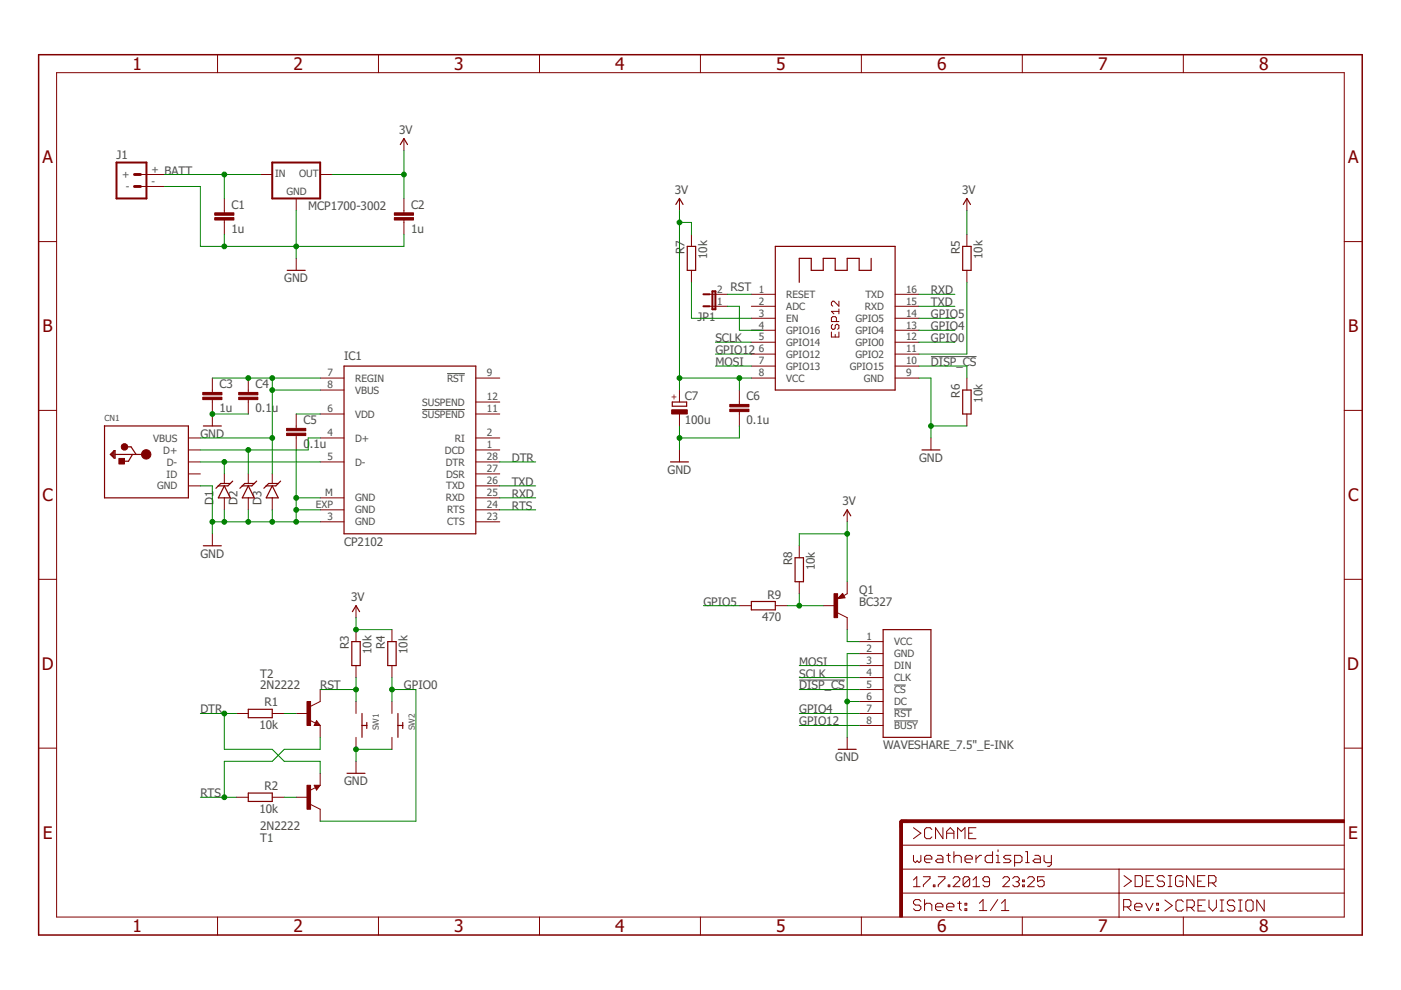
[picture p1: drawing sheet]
<svg xmlns="http://www.w3.org/2000/svg" width="297mm" height="210mm" viewBox="0 0 297 210" stroke-linecap="round" stroke-linejoin="round" font-family="sans-serif">
<path d="M94.8 79.2h3.8M197.4 75.6h9.6M89.5 86.8h9.1M169.5 144.2h9.6M189.6 145.2h2.4M189.6 150.3h3.7M189.6 152.8h5" fill="none" stroke="#505050" stroke-width=".21"/>
<g fill="#800000" stroke="#800000" stroke-width=".21">
<path d="M190.8 174.1h.5v20.3h-.5z"/>
<path d="M191 173.8h94v.6h-94z"/>
<path d="M45.5 46.1h4.1v.6h-4.1z"/>
<path d="M45.5 45.1h4.1v.5h-4.1z"/>
<path d="M83.6 46.1h4.1v.6h-4.1z"/>
<path d="M83.6 45.1h4.1v.5h-4.1z"/>
<path d="M65.1 166.5h.7v5.1h-.7z"/>
<path d="M65.1 148.7h.7v5.1h-.7z"/>
<path d="M25.2 97.2h1.2v1.2h-1.2z"/>
<path d="M43 84.2h4.1v.5h-4.1z"/>
<path d="M43 83.2h4.1v.5h-4.1z"/>
<path d="M50.6 84.2h4.1v.5h-4.1z"/>
<path d="M50.6 83.2h4.1v.5h-4.1z"/>
<path d="M60.8 91.8h4v.6h-4z"/>
<path d="M60.8 90.8h4v.5h-4z"/>
<path d="M154.7 86.8h4.1v.5h-4.1z"/>
<path d="M154.7 85.7h4.1v.6h-4.1z"/>
<path d="M142.4 86.9h3.3v.9h-3.3z"/>
<path d="M176.8 125.9h.8v5.1h-.8z"/>
</g>
<g fill="none" stroke="#800000" stroke-width=".21">
<path d="M12 15.4h273v179h-273zM46.1 11.6v3.8M80.2 11.6v3.8M114.4 11.6v3.8M148.5 11.6v3.8M182.6 11.6v3.8M216.7 11.6v3.8M250.9 11.6v3.8M29.8 37h5.1M29.8 39.5h5.1M55.2 37h2.5M67.9 37h2.5"/>
<path d="M85.6 29.4v2.5M8.2 51.2h3.8M47.6 42.1v3M47.6 46.7v3M62.8 42.1v2.5M62.8 54.8v2.5M85.6 42.1v3M85.6 46.7v3M144.1 42.1v2.5M146.6 49.7v2.5M146.6 57.3v2.6M205 42.1v2.5"/>
<path d="M205 49.7v2.5M205 57.3v2.6M285 51.2h3.8M150.4 62.4h3.8M150.4 64.9h3.8M159.3 62.4h5.1M159.3 64.9h5.1M159.3 67.5h5.1M159.3 70h5.1M159.3 72.6h5.1M159.3 75.1h5.1M159.3 77.6h5.1"/>
<path d="M176.3 70.4v1.1h1.6v-1.1M176.6 68.8l-.3 .2v.6l.3 .2h.2l.3-.2v-.6l.2-.2h.3l.3 .2v.6l-.3 .2M177.1 70.9v.6M177.3 68.2v-.8l-.2-.3h-.5l-.3 .3v.8h1.6M177.9 63.9v1l-1.1-1h-.2l-.3 .2v.5l.3 .3M177.9 65.5v1M177.9 66h-1.6l.5 .5M189.8 62.4h5M189.8 64.9h5M189.8 67.5h5M189.8 70h5M189.8 72.6h5"/>
<path d="M189.8 75.1h5M189.8 77.6h5M8.2 87h3.8M39.9 92.9h2.6M39.9 97.9h2.6M39.9 95.4h2.6M45 80.2v3M45 84.7v5.6M52.6 80.2v3M52.6 84.7v3.1M62.8 87.8v3M62.8 92.4v3"/>
<path d="M67.9 80.2h5M67.9 87.8h5M67.9 82.7h5M67.9 92.9h5M67.9 97.9h5M100.9 80.2h5.1M100.9 87.8h5.1M100.9 92.9h5.1M100.9 97.9h5.1M100.9 85.2h5.1M100.9 95.4h5.1M144.1 82.7v2.5"/>
<path d="M144.1 87.8v2.5M144.1 95.4v2.5M156.8 82.7v3M156.8 87.3v3M159.3 80.2h5.1M189.8 80.2h5M197.4 92.9v2.5M205 80.2v2.5M205 87.8v2.5M285 87h3.8M39.9 100.5h2.6M39.9 103h2.6"/>
<path d="M45 113.2v2.5M47.6 100.5v2M47.6 105.6v2.5M52.6 100.5v2M52.6 105.6v2.5M57.7 100.5v2M57.7 105.6v2.5M67.9 110.6h5M67.9 105.6h5M67.9 108.1h5M100.9 110.6h5.1M100.9 100.5h5.1"/>
<path d="M100.9 103h5.1M100.9 105.6h5.1M100.9 108.1h5.1M169.5 115.7v2.6M179.6 108.1v2.5M8.2 122.8h3.8M75.5 128.4v2.6M75.5 133.5v2.5M83.1 133.5v2.5M156.8 128.4h2.5M164.4 128.4h2.5M169.5 123.3v2.6"/>
<path d="M174.5 128.4h2.6M177.6 129.9l2 1.1v2.5M178.6 125.8l.6 .9-1.6 .2zM179.6 123.3v2.6l-.7 .4M182.2 136h5M182.2 138.6h5M285 122.8h3.8M8.2 158.6h3.8M50.1 151.3h2.5M57.7 151.3h2.6M62.8 151.3h2.5M65.6 152.7l1.3 .6"/>
<path d="M67.1 152.8l.8 1h-1.3zM67.9 146.2v2.5l-2.1 1.1M67.9 153.8v2.5M75.5 141.1v2.6M75.5 148.7v2.6M75.5 156.3v2.6M83.1 141.1v2.6M83.1 148.7v2.6M83.1 156.3v2.6M179.6 156.3v2.6M182.2 153.8h5M182.2 151.3h5"/>
<path d="M182.2 141.1h5M182.2 143.7h5M182.2 146.2h5M182.2 148.7h5M285 158.6h3.8M50.1 169h2.5M57.7 169h2.6M62.8 169h2.5M65.8 170.6l2.1 1v2.5M66.6 166.5h1.3l-.8 1zM66.9 167l-1.3 .6M67.9 164v2.5"/>
<path d="M75.5 161.4v2.6M191.1 179.2h93.9M193.7 175.5l1.5 1.2-1.5 1.1M197.6 175.9l-.4-.4h-.8l-.4 .4v1.5l.4 .4h.8l.4-.4M199.9 175.5v2.3l-1.5-2.3v2.3M200.7 177.8v-1.5l.8-.8 .7 .8v1.5M200.7 176.7h1.5M203 177.8v-2.3l.8 .8 .8-.8v2.3M205.4 176.7h.7M206.9 175.5h-1.5v2.3h1.5M46.1 194.4v3.8M80.2 194.4v3.8"/>
<path d="M114.4 194.4v3.8M148.5 194.4v3.8M182.6 194.4v3.8M191.1 189.4h93.9M191.1 184.3h93.9M193.7 181.4v1.1l.4 .4 .4-.4 .4 .4 .3-.4v-1.1M193.7 186.6l.7-.7v2.1M193.7 188h1.4M195.2 191.1l-.3-.4h-.8l-.4 .4v.4l.4 .4h.8l.3 .4v.4l-.3 .4h-.8l-.4-.4M195.8 185.9h1.4v.3l-1.4 1.4v.4M196 182.1h1.6v-.4l-.4-.3h-.8l-.4 .3v.8l.4 .4h.8M196 190.7v2.4"/>
<path d="M196 191.9l.4-.4h.8l.4 .4v1.2M197.9 187.6h.3v.4h-.3zM198.4 192.3h1.5v-.4l-.4-.4h-.7l-.4 .4v.8l.4 .4h.7M198.8 181.4h.7l.4 .3v1.2h-1.1l-.4-.4 .4-.4h1.1M198.9 185.9h1.4v.3l-1.4 1.4v.4M200.7 181.4h.8M200.7 192.3h1.5v-.4l-.3-.4h-.8l-.4 .4v.8l.4 .4h.8M201 187.6h.4v.4h-.4zM201.1 181v1.5l.4 .4M202.1 186.2l.3-.3h.7l.4 .3v.4l-1.4 1.4h1.4M202.2 181.7l.4-.3h.8l.4 .3v1.2M202.2 180.6v2.3"/>
<path d="M203 191.5h.8M203.4 191.1v1.6l.4 .4M204.6 182.1h1.5v-.4l-.3-.3h-.8l-.4 .3v.8l.4 .4h.8M204.6 191.5h.4v.4h-.4zM204.6 192.7h.4v.4h-.4zM205.6 186.2v1.4l-.3 .4h-.8l-.3-.4M205.6 186.2l-.3-.3h-.8l-.3 .3v1.4M205.6 186.2l-1.4 1.4M206.3 188h1.4M206.3 186.6l.7-.7v2.1M206.9 181.4v1.5M207.6 191.5l.8-.8v2.4"/>
<path d="M207.6 193.1h1.6M208.1 181.4h-.4l-.8 .7M209.8 186.9h-1.1l-.3-.3v-.4l.3-.3h.8l.3 .3v1.4l-.3 .4h-.8l-.3-.4M210.4 180.6v2.3h-1.1l-.4-.4v-.8l.4-.3h1.1M211.2 182.9h.8M211.2 181.4h.4v1.5M211.5 190.7l-1.5 2.4M211.6 180.2v.4M212.3 193.1h1.6M212.3 191.5l.8-.8v2.4M212.6 186.2l.4-.3h.7l.3 .3v.4l-1.4 1.4h1.4M214.3 181.4h-1.1l-.4 .3 .4 .4h.8l.3 .4-.3 .4h-1.2"/>
<path d="M214.7 186.2l.4-.3h.7l.3 .3v.4l-.3 .3M215.1 182.9h1.2l.4-.4v-.8l-.4-.3h-1.2v2.3M215.4 186.9h.4M215.8 186.9l.3 .4v.3l-.3 .4h-.7l-.4-.4M216.7 194.4v3.8M216.8 187.6h.4v.4h-.4zM216.8 186.6h.4v.3h-.4zM217.4 182.9h.8M217.4 180.6h.4v2.3M217.9 186.2l.3-.3h.7l.4 .3v.4l-1.4 1.4h1.4M219.4 181.4h.8l.4 .3v1.2h-1.2l-.4-.4 .4-.4h1.2M221.4 181.4v1.1l.3 .4h1.2"/>
<path d="M221.4 185.9h-1.4v1l.7-.3h.3l.4 .3v.7l-.4 .4h-.7l-.3-.4M222.9 181.4v1.9l-.4 .4h-.4M237.3 184.3v10.2M238.2 192.3h1.2l.4-.4v-.8l-.4-.4h-1.2v2.4M238.3 185.7l1.6 1.1-1.6 1.2M239 192.3l.8 .8M240.6 192.3h1.5v-.4l-.4-.4h-.7l-.4 .4v.8l.4 .4h.7M240.7 185.7h1.1l.4 .3v1.6l-.4 .4h-1.1zM242.9 191.5l.8 1.6 .8-1.6M243 186.8h.8M244.6 185.7h-1.6v2.3h1.6M245.2 192.7h.4v.4h-.4z"/>
<path d="M245.2 191.5h.4v.4h-.4zM246.9 186l-.4-.3h-.8l-.4 .3v.4l.4 .4h.8l.4 .4v.4l-.4 .4h-.8l-.4-.4M247 190.8l1.5 1.2-1.5 1.2M247.7 188h.8M247.7 185.7h.8M248.1 185.7v2.3M250.8 186l-.4-.3h-.8l-.4 .3v1.6l.4 .4h.8l.4-.4v-.8h-.8M250.9 191.2l-.4-.4h-.8l-.4 .4v1.6l.4 .4h.8l.4-.4M250.9 194.4v3.8M251.7 192.4h1.1l.4-.4v-.8l-.4-.4h-1.1v2.4M252.4 192.4l.8 .8M253.1 185.7v2.3l-1.5-2.3v2.3"/>
<path d="M253.9 186.8h.8M254 192h.8M255.5 185.7h-1.6v2.3h1.6M255.5 190.8h-1.5v2.4h1.5M256.2 187.2h1.2l.4-.4v-.8l-.4-.3h-1.2v2.3M256.3 190.8v1.6l.8 .8 .8-.8v-1.6M257 187.2l.8 .8M258.7 190.8h.8M258.7 193.2h.8M259.1 190.8v2.4M261.8 191.2l-.4-.4h-.8l-.4 .4v.4l.4 .4h.8l.4 .4v.4l-.4 .4h-.8l-.4-.4M262.6 190.8h.8"/>
<path d="M262.6 193.2h.8M263 190.8v2.4M264.5 190.8h.8l.4 .4v1.6l-.4 .4h-.8l-.4-.4v-1.6zM268 190.8v2.4l-1.5-2.4v2.4"/>
</g>
<path d="M28.5 39.5h1.3M28.5 37h1.3M192.3 174.1h-1.2v1.3" fill="none" stroke="#800000" stroke-width=".61"/>
<path d="M8.2 11.6h280.6v186.6h-280.6z" fill="none" stroke="#800000" stroke-width=".32"/>
<g fill="none" stroke="#800000" stroke-width=".25">
<path d="M84.9 30.6l.7-1.2 .8 1.2M60.9 57.3h3.8M143.3 43.3l.8-1.2 .7 1.2M145.7 52.2h1.8v5.1h-1.8zM164.4 52.2h25.4v30.5h-25.4zM184.7 54.8v2.5h-2.5v-2.5h-2.6v2.5h-2.5v-2.5h-2.6v2.5h-2.5v-2.5h-2.5v5.1M204.1 52.2h1.8v5.1h-1.8zM204.2 43.3l.8-1.2 .8 1.2M72.9 77.6h28v35.6h-28zM22.1 90.3h17.8v15.3h-17.7v-15.3M23.6 96.4l.4-.5v.9l-.2-.4M24.2 95.5h.2v1.6h-.2l-.8-.7z"/>
<path d="M24.2 95.5v1.4M24.4 96.4h6.6M26.8 94.7h1l1.1 1.7M28.1 96.4l-.9 1.4h-1.1M43.1 90.3h3.8M142.2 97.9h3.8M142.5 85.2h3.1v.9h-3.1zM195.5 95.4h3.8M204.1 82.7h1.8v5.1h-1.8zM43.1 115.7h3.8M47.6 103l1.2 2.6h-2.5zM48.8 102.5h-2l-1 1"/>
<path d="M49.3 102l-1 1h-2M52.6 103l1.3 2.6h-2.5zM53.9 102.5h-2l-1 1M54.4 102l-1 1h-2M57.7 103l1.3 2.6h-2.5zM59 102.5h-2l-1.1 1M59.5 102l-1 1h-2M168.6 118.3h1.7v5h-1.7zM178.9 109.4l.7-1.3 .8 1.3M74.6 136h1.8v5.1h-1.8zM74.7 129.7l.8-1.3 .7 1.3M82.2 136h1.8v5.1h-1.8z"/>
<path d="M159.3 127.5h5.1v1.8h-5.1zM178.6 126.5h-.4l.4-.2 .3 .3-1.1 .2 .8-.8 .4 .6M187.2 133.5h10.2v22.8h-10.2zM52.6 150.4h5.1v1.8h-5.1zM67.1 153.3l.1 .3h-.3l.2-.5 .5 .6h-.7M76.8 151.3v5M76.8 153.8h1M77.8 153.2v1.3M84.4 153.8h1M84.4 151.3v5M85.4 153.2v1.3M177.7 158.9h3.8"/>
<path d="M52.6 168.1h5.1v1.8h-5.1zM66.9 166.6h.7l-.5 .7-.2-.5h.3l-.1 .2M73.6 164h3.8"/>
</g>
<path d="M24.7 34.5h6.4v7.6h-6.4zM57.7 34.5h10.2v7.6h-10.2zM149.1 64.9h1.3M149.1 62.4h1.3M151 61.8h.7v3.8h-.7z" fill="none" stroke="#800000" stroke-width=".42"/>
<g fill="#800000" stroke="#800000" stroke-width=".21">
<circle cx="31" cy="96.3" r="1"/>
<circle cx="26.4" cy="94.8" r=".7"/>
</g>
<g fill="none" stroke="#008000" stroke-width=".21">
<path d="M34.9 37h20.3M34.9 39.5h7.6v12.7h43.1v-2.5M47.6 37v5.1M70.4 37h15.2M85.6 31.9v10.2M47.6 49.7v2.5M62.8 44.6v10.2M144.1 44.6v38.1M144.1 47.2h2.5v2.5M146.6 59.9v7.6h12.7M205 44.6v5.1M205 59.9v15.2h-10.2"/>
<path d="M151.7 72.6h7.6M151.7 75.1h7.6M151.7 77.6h7.6M154.2 64.9h2.6v5.1h5M154.2 62.4h5.1M194.8 77.6h10.2v2.6M194.8 62.4h7.7M194.8 64.9h7.7M194.8 72.6h7.7M194.8 67.5h7.7M194.8 70h7.7M42.5 92.9h15.2"/>
<path d="M42.5 97.9h25.4M45 80.2h22.9M45 87.8h7.6M47.6 97.9v2.6M52.6 95.4v5.1M57.7 80.2v20.3M57.7 82.7h10.2M62.8 95.4v15.2M62.8 87.8h5.1M67.9 92.9h-2.6v2.5h-22.8M106 97.9h7.6M144.1 90.3v5.1"/>
<path d="M144.1 80.2h15.2M156.8 80.2v2.5M156.8 90.3v2.6h-12.7M194.8 80.2h2.6v12.7M197.4 90.3h7.6M42.5 103h2.5v10.2M45 110.6h22.9M47.6 108.1v2.5M52.6 108.1v2.5M57.7 108.1v2.5M62.8 105.6h5.1M62.8 108.1h5.1"/>
<path d="M106 103h7.6M106 105.6h7.6M106 108.1h7.6M179.6 110.6v12.7M179.6 113.2h-10.1v2.5M75.5 131v2.5h7.6M149.1 128.4h7.7M166.9 128.4h7.6M169.5 125.9v2.5M179.6 133.5v2.5h2.6M182.2 138.6h-2.6v17.7M42.5 151.3h7.6"/>
<path d="M47.6 151.3v7.6h10.1l2.6 2.5h7.6v2.6M60.3 151.3h2.5M67.9 156.3v2.6h-7.6l-2.6 2.5h-10.1v7.6M67.9 146.2h7.6M75.5 143.7v5M83.1 158.9h-7.6v2.5M83.1 146.2h5.1v27.9h-20.3M83.1 143.7v5M169.5 151.3h12.7M169.5 146.2h12.7M169.5 141.1h12.7M169.5 153.8h12.7"/>
<path d="M169.5 143.7h12.7M179.6 148.7h2.6M42.5 169h7.6M60.3 169h2.5"/>
</g>
<g fill="#008000" stroke="#008000" stroke-width=".21">
<circle cx="85.6" cy="37" r=".51"/>
<circle cx="156.8" cy="80.2" r=".51"/>
<circle cx="144.1" cy="47.2" r=".51"/>
<circle cx="144.1" cy="80.2" r=".51"/>
<circle cx="75.5" cy="133.5" r=".51"/>
<circle cx="179.6" cy="113.2" r=".51"/>
<circle cx="62.8" cy="52.2" r=".51"/>
<circle cx="47.6" cy="52.2" r=".51"/>
<circle cx="197.4" cy="90.3" r=".51"/>
<circle cx="47.6" cy="110.6" r=".51"/>
<circle cx="52.6" cy="110.6" r=".51"/>
<circle cx="45" cy="110.6" r=".51"/>
<circle cx="62.8" cy="105.6" r=".51"/>
<circle cx="62.8" cy="108.1" r=".51"/>
<circle cx="62.8" cy="110.6" r=".51"/>
<circle cx="57.7" cy="110.6" r=".51"/>
<circle cx="45" cy="87.8" r=".51"/>
<circle cx="75.5" cy="158.9" r=".51"/>
<circle cx="144.1" cy="92.9" r=".51"/>
<circle cx="179.6" cy="148.7" r=".51"/>
<circle cx="47.6" cy="37" r=".51"/>
<circle cx="47.6" cy="97.9" r=".51"/>
<circle cx="52.6" cy="95.4" r=".51"/>
<circle cx="57.7" cy="92.9" r=".51"/>
<circle cx="52.6" cy="80.2" r=".51"/>
<circle cx="57.7" cy="82.7" r=".51"/>
<circle cx="57.7" cy="80.2" r=".51"/>
<circle cx="47.6" cy="151.3" r=".51"/>
<circle cx="47.6" cy="169" r=".51"/>
<circle cx="75.5" cy="146.2" r=".51"/>
<circle cx="83.1" cy="146.2" r=".51"/>
<circle cx="169.5" cy="128.4" r=".51"/>
</g>
<g font-size="3.7" fill="#800000">
<text x="28.1" y="14.8">1</text>
<text x="62.2" y="14.8">2</text>
<text x="96.3" y="14.8">3</text>
<text x="130.4" y="14.8">4</text>
<text x="164.6" y="14.8">5</text>
<text x="198.7" y="14.8">6</text>
<text x="232.8" y="14.8">7</text>
<text x="266.9" y="14.8">8</text>
<text x="9" y="34.6">A</text>
<text x="285.8" y="34.6">A</text>
<text x="9" y="70.4">B</text>
<text x="285.8" y="70.4">B</text>
<text x="9" y="106.2">C</text>
<text x="285.8" y="106.2">C</text>
<text x="8.8" y="142">D</text>
<text x="285.7" y="142">D</text>
<text x="9.1" y="177.8">E</text>
<text x="285.9" y="177.8">E</text>
<text x="28.1" y="197.6">1</text>
<text x="62.2" y="197.6">2</text>
<text x="96.3" y="197.6">3</text>
<text x="130.4" y="197.6">4</text>
<text x="164.6" y="197.6">5</text>
<text x="198.7" y="197.6">6</text>
<text x="232.8" y="197.6">7</text>
<text x="266.9" y="197.6">8</text>
</g>
<g font-size="2.5" fill="#505050">
<text x="84.6" y="28.4">3V</text>
<text x="24.7" y="33.7">J1</text>
<text x="34.9" y="37">BATT</text>
<text x="143" y="41.1">3V</text>
<text x="204" y="41.1">3V</text>
<text x="49.1" y="44.2">C1</text>
<text x="65.3" y="44.6">MCP1700-3002</text>
<text x="87.2" y="44.2">C2</text>
<text x="49.1" y="49.3">1u</text>
<text x="87.2" y="49.3">1u</text>
<text x="145.1" y="53.9" transform="rotate(-90 145.1 53.9)">R7</text>
<text x="203.5" y="53.9" transform="rotate(-90 203.5 53.9)">R5</text>
<text x="60.3" y="59.9">GND</text>
<text x="149.9" y="54.9" transform="rotate(-90 149.9 54.9)">10k</text>
<text x="208.3" y="54.9" transform="rotate(-90 208.3 54.9)">10k</text>
<text x="154.9" y="61.6">RST</text>
<text x="197.4" y="62.4">RXD</text>
<text x="197.4" y="64.9">TXD</text>
<text x="147.9" y="68">JP1</text>
<text x="197.4" y="67.5">GPIO5</text>
<text x="197.4" y="70">GPIO4</text>
<text x="73" y="76.4">IC1</text>
<text x="151.7" y="77.6">MOSI</text>
<text x="151.7" y="75.1">GPIO12</text>
<text x="151.7" y="72.5">SCLK</text>
<text x="197.4" y="72.5">GPIO0</text>
<text x="197.4" y="77.6">DISP_C</text>
<text x="205.6" y="77.6">S</text>
<text x="46.5" y="82.3">C3</text>
<text x="54.2" y="82.3">C4</text>
<text x="46.5" y="87.4">1u</text>
<text x="54.2" y="87.4">0.1u</text>
<text x="64.3" y="89.9">C5</text>
<text x="145.2" y="89.8">100u</text>
<text x="145.2" y="84.8">C7</text>
<text x="158.3" y="89.9">0.1u</text>
<text x="158.3" y="84.9">C6</text>
<text x="203.5" y="84.3" transform="rotate(-90 203.5 84.3)">R6</text>
<text x="208.3" y="85.4" transform="rotate(-90 208.3 85.4)">10k</text>
<text x="42.5" y="92.9">GND</text>
<text x="64.3" y="95">0</text>
<text x="65.7" y="95">.1u</text>
<text x="108.5" y="97.9">DTR</text>
<text x="141.5" y="100.5">GND</text>
<text x="194.8" y="97.9">GND</text>
<text x="45.3" y="107.1" transform="rotate(-90 45.3 107.1)">D1</text>
<text x="50.3" y="107.1" transform="rotate(-90 50.3 107.1)">D2</text>
<text x="55.4" y="107.1" transform="rotate(-90 55.4 107.1)">D3</text>
<text x="108.5" y="105.6">RXD</text>
<text x="108.5" y="103">TXD</text>
<text x="178.6" y="107.1">3V</text>
<text x="108.5" y="108.1">RTS</text>
<text x="42.5" y="118.3">GND</text>
<text x="73" y="115.7">CP2102</text>
<text x="168" y="119.9" transform="rotate(-90 168 119.9)">R8</text>
<text x="172.8" y="120.9" transform="rotate(-90 172.8 120.9)">10k</text>
<text x="182.2" y="125.9">Q1</text>
<text x="74.5" y="127.4">3V</text>
<text x="149.1" y="128.4">GPIO5</text>
<text x="161.6" y="131.7">470</text>
<text x="162.7" y="126.9">R9</text>
<text x="182.2" y="128.4">BC327</text>
<text x="74" y="137.7" transform="rotate(-90 74 137.7)">R3</text>
<text x="81.6" y="137.7" transform="rotate(-90 81.6 137.7)">R4</text>
<text x="55.2" y="143.7">T2</text>
<text x="78.8" y="138.7" transform="rotate(-90 78.8 138.7)">10k</text>
<text x="86.4" y="138.7" transform="rotate(-90 86.4 138.7)">10k</text>
<text x="169.5" y="141.1">MOSI</text>
<text x="169.5" y="143.7">SCLK</text>
<text x="55.2" y="146.2">2N2222</text>
<text x="56.1" y="149.8">R1</text>
<text x="67.9" y="146.2">RST</text>
<text x="85.6" y="146.2">GPIO0</text>
<text x="169.5" y="146.2">DISP_CS</text>
<text x="42.5" y="151.3">DTR</text>
<text x="55" y="154.6">10k</text>
<text x="169.5" y="151.3">GPIO4</text>
<text x="169.5" y="153.8">GPIO12</text>
<text x="177.1" y="161.4">GND</text>
<text x="187.2" y="158.9">WAVESHARE_7.5&quot;_E-INK</text>
<text x="56.1" y="167.5">R2</text>
<text x="73" y="166.5">GND</text>
<text x="42.5" y="169">RTS</text>
<text x="55" y="172.3">10k</text>
<text x="55.2" y="175.9">2N2222</text>
<text x="55.2" y="178.4">T1</text>
</g>
<g font-size="2.1" fill="#505050">
<text x="25.9" y="37.8">+</text>
<text x="26.7" y="40.3">-</text>
<text x="32.1" y="36.6">+</text>
<text x="32.1" y="39.2">-</text>
<text x="58.3" y="37.6">IN</text>
<text x="60.8" y="41.3">GND</text>
<text x="63.4" y="37.6">OUT</text>
<text x="152" y="64.6">1</text>
<text x="152" y="62">2</text>
<text x="160.9" y="62">1</text>
<text x="160.9" y="64.6">2</text>
<text x="166.7" y="63.2">RESET</text>
<text x="166.7" y="65.7">ADC</text>
<text x="183.4" y="65.7">RXD</text>
<text x="183.5" y="63.2">TXD</text>
<text x="192.1" y="64.6">15</text>
<text x="192.1" y="62">16</text>
<text x="160.9" y="67.1">3</text>
<text x="160.9" y="69.7">4</text>
<text x="166.7" y="68.2">EN</text>
<text x="166.7" y="70.8">GPIO16</text>
<text x="181.4" y="70.8">GPIO4</text>
<text x="181.4" y="68.2">GPIO5</text>
<text x="192.1" y="69.7">13</text>
<text x="192.1" y="67.1">14</text>
<text x="160.9" y="72.2">5</text>
<text x="160.9" y="74.7">6</text>
<text x="160.9" y="77.3">7</text>
<text x="166.7" y="73.3">GPIO14</text>
<text x="166.7" y="75.9">GPIO12</text>
<text x="181.4" y="75.9">GPIO2</text>
<text x="181.4" y="73.3">GPIO0</text>
<text x="192.1" y="77.3">10</text>
<text x="192.1" y="74.7">11</text>
<text x="192.1" y="72.2">12</text>
<text x="69.5" y="79.8">7</text>
<text x="69.5" y="82.4">8</text>
<text x="75.3" y="80.9">REGIN</text>
<text x="75.3" y="83.5">VBUS</text>
<text x="94.8" y="80.9">RST</text>
<text x="103.2" y="79.8">9</text>
<text x="160.9" y="79.8">8</text>
<text x="166.7" y="78.4">GPIO13</text>
<text x="166.7" y="80.9">VCC</text>
<text x="180.2" y="78.4">GPIO15</text>
<text x="183.1" y="80.9">GND</text>
<text x="192.1" y="79.8">9</text>
<text x="69.5" y="87.4">6</text>
<text x="75.3" y="88.5">VDD</text>
<text x="89.5" y="86">SUSPEND</text>
<text x="89.5" y="88.5">SUSPEND</text>
<text x="103.2" y="84.9">12</text>
<text x="103.2" y="87.4">11</text>
<text x="32.5" y="93.6">VBUS</text>
<text x="69.5" y="92.5">4</text>
<text x="75.3" y="93.6">D+</text>
<text x="96.4" y="93.6">RI</text>
<text x="103.2" y="92.5">2</text>
<text x="103.2" y="95">1</text>
<text x="34.6" y="96.2">D+</text>
<text x="35.3" y="101.2">ID</text>
<text x="35.4" y="98.7">D-</text>
<text x="69.5" y="97.6">5</text>
<text x="75.3" y="98.7">D-</text>
<text x="94.3" y="96.2">DCD</text>
<text x="94.5" y="98.7">DTR</text>
<text x="94.6" y="101.2">DSR</text>
<text x="103.2" y="97.6">28</text>
<text x="103.2" y="100.1">27</text>
<text x="33.3" y="103.8">GND</text>
<text x="67" y="107.7">EXP</text>
<text x="69" y="105.2">M</text>
<text x="75.3" y="106.3">GND</text>
<text x="94.5" y="106.3">RXD</text>
<text x="94.6" y="103.8">TXD</text>
<text x="103.2" y="102.7">26</text>
<text x="103.2" y="105.2">25</text>
<text x="103.2" y="107.7">24</text>
<text x="69.5" y="110.3">3</text>
<text x="75.3" y="111.4">GND</text>
<text x="75.3" y="108.9">GND</text>
<text x="94.8" y="108.9">RTS</text>
<text x="94.8" y="111.4">CTS</text>
<text x="103.2" y="110.3">23</text>
<text x="183.7" y="135.7">1</text>
<text x="189.6" y="136.8">VCC</text>
<text x="183.7" y="138.2">2</text>
<text x="183.7" y="140.8">3</text>
<text x="183.7" y="143.3">4</text>
<text x="189.6" y="139.3">GND</text>
<text x="189.6" y="141.9">DIN</text>
<text x="183.7" y="145.8">5</text>
<text x="183.7" y="148.4">6</text>
<text x="189.6" y="144.4">CLK</text>
<text x="189.6" y="147">CS</text>
<text x="189.6" y="149.5">DC</text>
<text x="183.7" y="150.9">7</text>
<text x="183.7" y="153.5">8</text>
<text x="189.6" y="152">RST</text>
<text x="189.6" y="154.6">BUSY</text>
</g>
<g font-size="1.8" fill="#505050">
<text x="22.2" y="89.3">CN1</text>
<text x="80.3" y="154.8" transform="rotate(-90 80.3 154.8)">SW1</text>
<text x="87.9" y="154.8" transform="rotate(-90 87.9 154.8)">SW2</text>
</g>
<text font-size="1.8" fill="#800000" x="143.5" y="84.8" transform="rotate(-90 143.5 84.8)">+</text>
</svg>
